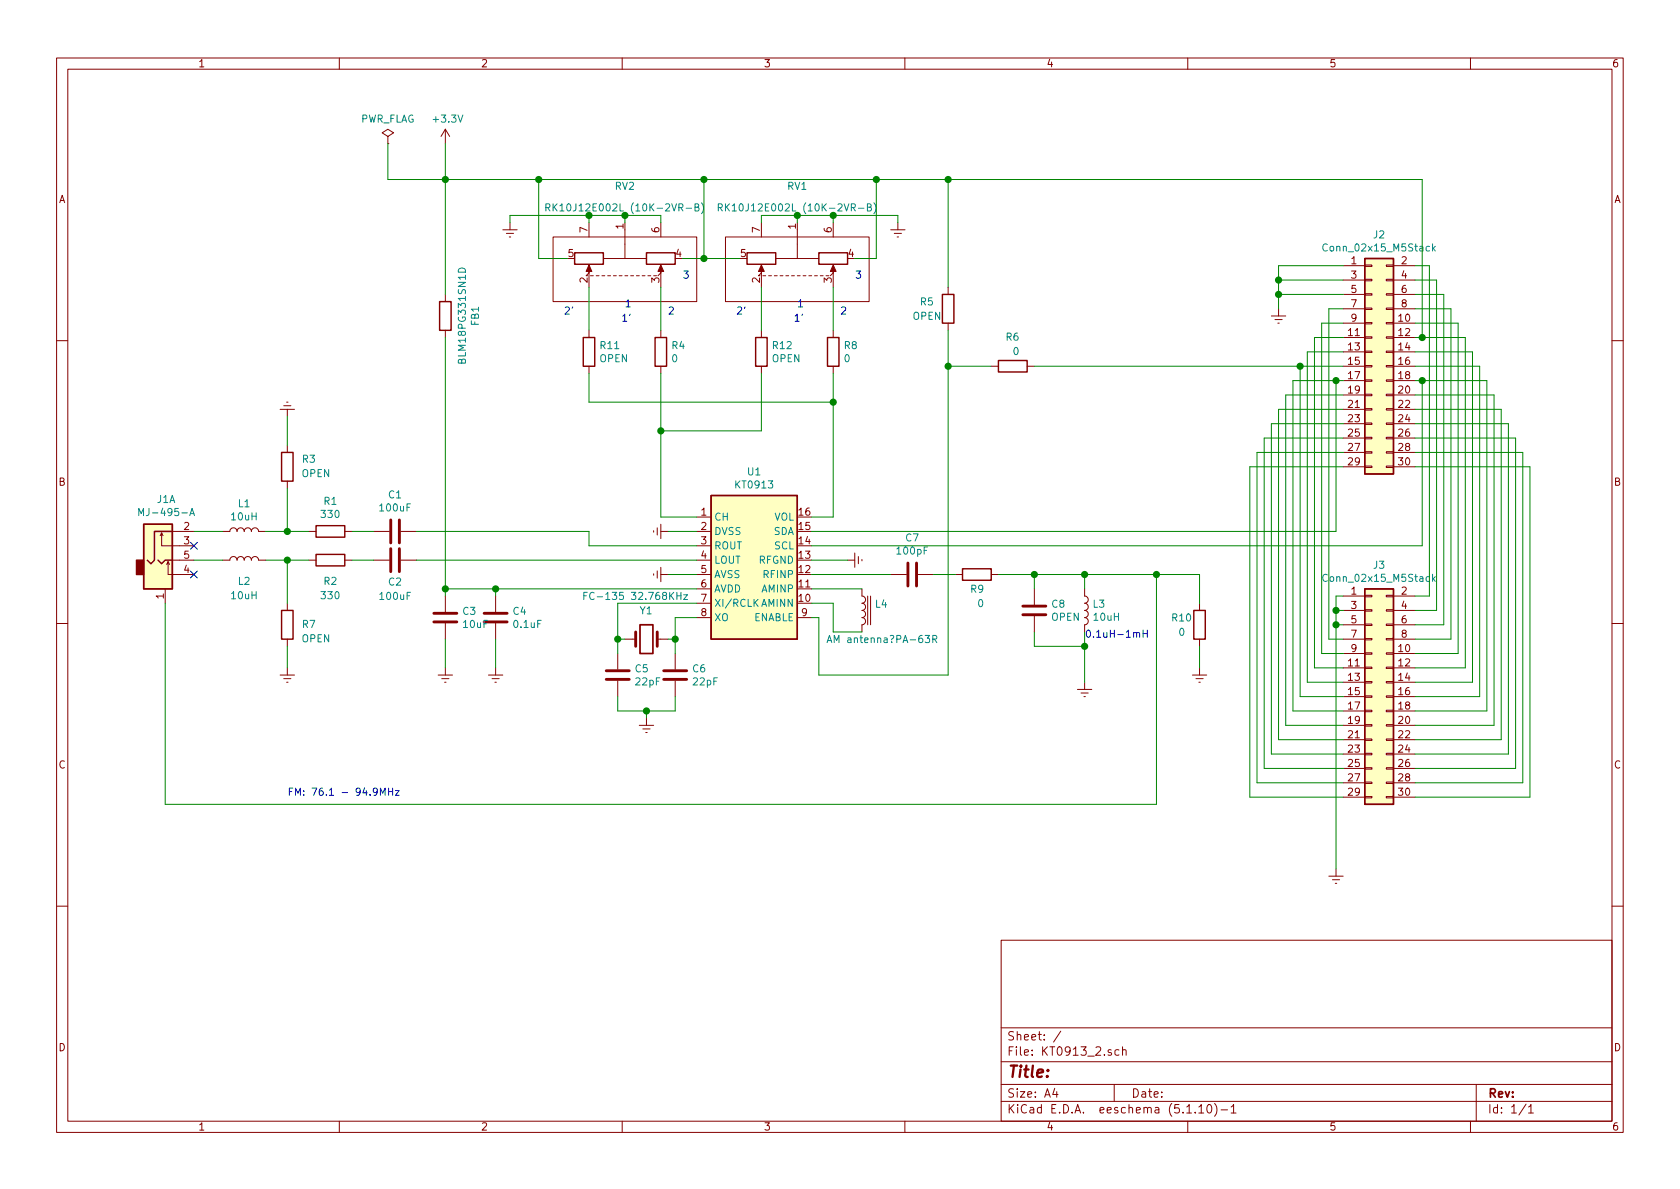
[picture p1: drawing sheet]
<svg xmlns="http://www.w3.org/2000/svg" width="297mm" height="210mm" viewBox="0 0 297 210" stroke-linecap="round" stroke-linejoin="round" font-family="sans-serif">
<g fill="none" stroke="#840000" stroke-width=".18">
<path d="M10 10.3h277v189.9h-277zM12 12.2h273v186.1h-273zM60 10.3v1.9M110 10.3v1.9M160 10.3v1.9M210 10.3v1.9M260 10.3v1.9M68.6 24.1l1-.6-1-.6-1 .6 1 .6v1.3M68.6 25.4h.1M78.7 22.9v2.5M78.7 22.9l-.7 1.2M78.7 22.9l.8 1.2"/>
<path d="M90.2 39.4v1.2M104.1 39.4v2.5M116.8 39.4v2.5M134.6 39.4v2.5M147.3 39.4v2.5M158.7 39.4v1.2M78.7 52.1v1.2M78.7 58.4v1.3M88.9 40.6h2.5M89.5 41.3h1.3M90 41.9h.3M97.8 41.9h25.4v11.4h-25.4z"/>
<path d="M104.1 48.3l-.5 .5h.3M104.1 47.2v3.6M104.1 58.4v1.3M104.4 48.8h.5M105.4 48.8h.5M106.4 48.8h.5M106.7 45.7h7.6M107.4 48.8h.5M108.5 48.8h.5M109.5 48.8h.5M110.5 48.8h.5M110.5 40.6v5.1"/>
<path d="M111.5 48.8h.5M112.5 48.8h.5M113.5 48.8h.5M114.6 48.8h.5M116.8 47.2v3.6M116.8 58.4v1.3M116.8 48.3l-.5 .5M128.3 41.9h25.4v11.4h-25.4zM134.6 48.3l-.5 .5h.3M134.6 47.2v3.6M134.6 58.4v1.3M134.9 48.8h.5"/>
<path d="M135.9 48.8h.5M136.9 48.8h.5M137.2 45.7h7.6M137.9 48.8h.5M138.9 48.8h.5M140 48.8h.5M141 48.8h.5M141 40.6v5.1M142 48.8h.5M143 48.8h.5M144 48.8h.5M145 48.8h.5"/>
<path d="M147.3 47.2v3.6M147.3 58.4v1.3M147.3 48.3l-.5 .5M157.5 40.6h2.5M158.1 41.3h1.3M158.6 41.9h.3M167.6 50.8v1.3M167.6 57.1v1.3M224.8 55.9h2.5M225.4 56.5h1.3M225.9 57.1h.3M226.1 54.6v1.3"/>
<path d="M237.5 57.1h3.8M237.5 47h3.8M237.5 59.7h3.8M237.5 49.5h3.8M237.5 52.1h3.8M237.5 54.6h3.8M241.3 59.6h1.3v.2h-1.3zM241.3 57h1.3v.3h-1.3zM241.3 54.5h1.3v.2h-1.3zM241.3 51.9h1.3v.3h-1.3zM241.3 49.4h1.3v.3h-1.3zM241.3 46.9h1.3v.2h-1.3z"/>
<path d="M245.1 59.6h1.3v.2h-1.3zM245.1 57h1.3v.3h-1.3zM245.1 54.5h1.3v.2h-1.3zM245.1 51.9h1.3v.3h-1.3zM245.1 49.4h1.3v.3h-1.3zM245.1 46.9h1.3v.2h-1.3zM246.4 57.1h3.8M246.4 47h3.8M246.4 59.7h3.8M246.4 49.5h3.8M246.4 52.1h3.8M246.4 54.6h3.8"/>
<path d="M10 60.2h2M49.5 72.4h2.6M50.2 71.7h1.2M50.7 71.1h.2M50.8 72.4v1.3M50.8 78.7v1.3M104.1 64.8v1.2M116.8 64.8v1.2M134.6 64.8v1.2M147.3 64.8v1.2M175.3 64.8h1.2M181.6 64.8h1.3"/>
<path d="M237.5 64.8h3.8M237.5 62.2h3.8M237.5 67.3h3.8M237.5 69.8h3.8M237.5 72.4h3.8M237.5 74.9h3.8M237.5 77.5h3.8M241.3 69.7h1.3v.3h-1.3zM241.3 72.3h1.3v.2h-1.3zM241.3 74.8h1.3v.3h-1.3zM241.3 77.3h1.3v.3h-1.3zM241.3 79.9h1.3v.2h-1.3z"/>
<path d="M241.3 67.2h1.3v.2h-1.3zM241.3 62.1h1.3v.3h-1.3zM241.3 64.6h1.3v.3h-1.3zM245.1 69.7h1.3v.3h-1.3zM245.1 72.3h1.3v.2h-1.3zM245.1 74.8h1.3v.3h-1.3zM245.1 77.3h1.3v.3h-1.3zM245.1 79.9h1.3v.2h-1.3zM245.1 67.2h1.3v.2h-1.3zM245.1 62.1h1.3v.3h-1.3zM245.1 64.6h1.3v.3h-1.3zM246.4 64.8h3.8"/>
<path d="M246.4 62.2h3.8M246.4 67.3h3.8M246.4 69.8h3.8M246.4 72.4h3.8M246.4 74.9h3.8M246.4 77.5h3.8M285 60.2h2M28.3 94.7l.3-.5v2.3h5.7M28.6 94.2l.2 .5M29.5 99.8l.2-.5v2.3h4.6M29.7 99.3l.3 .5M30.5 99.1h3.8"/>
<path d="M30.5 94h3.8M39.4 99.1h1.2a.63 .63 0 0 1 .7-.7 .63 .63 0 0 1 .6 .7 .63 .63 0 0 1 .6-.7 .63 .63 0 0 1 .7 .7 .63 .63 0 0 1 .6-.7 .63 .63 0 0 1 .6 .7 .63 .63 0 0 1 .7-.7 .63 .63 0 0 1 .6 .7h1.3M39.4 94h1.2a.63 .63 0 0 1 .7-.7 .63 .63 0 0 1 .6 .7 .63 .63 0 0 1 .6-.7 .63 .63 0 0 1 .7 .7 .63 .63 0 0 1 .6-.7 .63 .63 0 0 1 .6 .7 .63 .63 0 0 1 .7-.7 .63 .63 0 0 1 .6 .7h1.3M50.8 85.1v1.3M54.6 99.1h1.3M54.6 94h1.3M61 99.1h1.2M61 94h1.2M66 99.1h2.8M66 94h2.8M70.9 99.1h2.8M70.9 94h2.8"/>
<path d="M115.6 93.8v.3M116.2 93.3v1.3M116.8 92.7v2.5M116.8 94h1.3M123.2 99.1h2.5M123.2 94h2.5M123.2 96.5h2.5M123.2 91.4h2.5M149.9 99.1h1.2M151.1 97.8v2.5M151.8 98.4v1.3M152.4 98.9v.3"/>
<path d="M237.5 80h3.8M237.5 82.5h3.8M241.3 82.4h1.3v.3h-1.3zM245.1 82.4h1.3v.3h-1.3zM246.4 80h3.8M246.4 82.5h3.8M10 110.3h2M29.2 104.1v2.6M49.5 119.4h2.6M50.8 106.7v1.2M50.8 113v1.3M50.8 118.1v1.3"/>
<path d="M77.5 119.4h2.5M78.7 105.4v2.8M78.7 110.2v2.8M78.7 118.1v1.3M86.4 119.4h2.5M87.6 105.4v2.8M87.6 110.2v2.8M87.6 118.1v1.3M109.2 115.6v2.8M110.5 113h1.9M115.6 101.5v.2M116.2 113h1.9"/>
<path d="M116.2 101v1.2M116.8 100.3v2.6M116.8 101.6h1.3M119.4 115.6v2.8M123.2 101.6h2.5M123.2 104.1h2.5M123.2 106.7h2.5M123.2 109.2h2.5M141 109.2h2.5M152.4 104.1v1.3a.63 .63 0 0 1 .6 .6 .63 .63 0 0 1-.6 .7 .63 .63 0 0 1 .6 .6 .63 .63 0 0 1-.6 .6 .63 .63 0 0 1 .6 .7 .63 .63 0 0 1-.6 .6 .63 .63 0 0 1 .6 .6 .63 .63 0 0 1-.6 .7v1.3M153.4 105.4v5.1M153.9 105.4v5.1"/>
<path d="M157.5 101.6h2.8M162.3 101.6h2.8M168.9 101.6h1.3M175.3 101.6h1.2M182.9 104.1v2.8M182.9 109v2.8M191.8 104.1v1.3a.63 .63 0 0 1 .6 .6 .63 .63 0 0 1-.6 .7 .63 .63 0 0 1 .6 .6 .63 .63 0 0 1-.6 .6 .63 .63 0 0 1 .6 .7 .63 .63 0 0 1-.6 .6 .63 .63 0 0 1 .6 .6 .63 .63 0 0 1-.6 .7v1.3M210.8 119.4h2.6M212.1 106.7v1.2M212.1 113v1.3M212.1 118.1v1.3M237.5 105.4h3.8"/>
<path d="M237.5 115.6h3.8M237.5 118.1h3.8M237.5 107.9h3.8M237.5 110.5h3.8M237.5 113h3.8M241.3 118h1.3v.2h-1.3zM241.3 115.4h1.3v.3h-1.3zM241.3 112.9h1.3v.3h-1.3zM241.3 110.4h1.3v.2h-1.3zM241.3 107.8h1.3v.3h-1.3zM241.3 105.3h1.3v.2h-1.3zM245.1 118h1.3v.2h-1.3z"/>
<path d="M245.1 115.4h1.3v.3h-1.3zM245.1 112.9h1.3v.3h-1.3zM245.1 110.4h1.3v.2h-1.3zM245.1 107.8h1.3v.3h-1.3zM245.1 105.3h1.3v.2h-1.3zM246.4 105.4h3.8M246.4 115.6h3.8M246.4 118.1h3.8M246.4 107.9h3.8M246.4 110.5h3.8M246.4 113h3.8M285 110.3h2"/>
<path d="M50.2 120h1.2M50.7 120.6h.2M78.1 120h1.3M78.6 120.6h.3M87 120h1.3M87.5 120.6h.3M109.2 120.4v2.8M113 128.3h2.6M113.7 128.9h1.2M114.2 129.5h.2M114.3 127v1.3M119.4 120.4v2.8"/>
<path d="M190.5 121.9h2.5M191.1 122.5h1.3M191.6 123.2h.3M191.8 120.6v1.3M211.5 120h1.2M212 120.6h.2M237.5 120.6h3.8M237.5 123.2h3.8M237.5 125.7h3.8M237.5 128.3h3.8M237.5 130.8h3.8M237.5 133.3h3.8"/>
<path d="M237.5 135.9h3.8M237.5 138.4h3.8M241.3 128.1h1.3v.3h-1.3zM241.3 130.7h1.3v.2h-1.3zM241.3 133.2h1.3v.3h-1.3zM241.3 135.8h1.3v.2h-1.3zM241.3 138.3h1.3v.3h-1.3zM241.3 125.6h1.3v.3h-1.3zM241.3 120.5h1.3v.3h-1.3zM241.3 123.1h1.3v.2h-1.3zM245.1 128.1h1.3v.3h-1.3zM245.1 130.7h1.3v.2h-1.3z"/>
<path d="M245.1 133.2h1.3v.3h-1.3zM245.1 135.8h1.3v.2h-1.3zM245.1 138.3h1.3v.3h-1.3zM245.1 125.6h1.3v.3h-1.3zM245.1 120.5h1.3v.3h-1.3zM245.1 123.1h1.3v.2h-1.3zM246.4 120.6h3.8M246.4 123.2h3.8M246.4 125.7h3.8M246.4 128.3h3.8M246.4 130.8h3.8M246.4 133.3h3.8"/>
<path d="M246.4 135.9h3.8M246.4 138.4h3.8M234.9 154.9h2.6M235.6 155.6h1.3M236.1 156.2h.2M236.2 153.7v1.2M237.5 141h3.8M241.3 140.8h1.3v.3h-1.3zM245.1 140.8h1.3v.3h-1.3zM246.4 141h3.8M10 160.2h2M177 166.3h108v32h-108z"/>
<path d="M285 160.2h2M60 198.3v1.9M110 198.3v1.9M160 198.3v1.9M177 194.8h108M177 191.8h108M177 187.8h108M177 181.8h108M186.5 192.5l-.4 1h1M186.8 193v1M187.6 182.3l-1.3 2M197 191.8v3"/>
<path d="M197.8 185.7l-.4-.1-.3 .3 .1 .6 .2 .1 .4-.1M198.5 185.7l.2-.1 .4 .1v.9M198.5 185.1v1.5M210 198.3v1.9M211.3 196.7v.1M212 195.8l.4-.5v1.5M212 196.8h.8M213.5 195.5l.2-.2a.81 .81 0 0 1 .6 .6 .81 .81 0 0 1-.3 .8l-.1 .1a.79 .79 0 0 1-.4-1.3zM214.8 195.1a1.79 1.79 0 0 1 0 2.3M215.9 196.3h1.1M217.7 195.8l.4-.5v1.5M217.7 196.8h.8"/>
<path d="M260 198.3v1.9M261 191.8v6.5M269.8 195.2l-1.2 2M270.3 195.8l.4-.5v1.5M270.3 196.8h.8"/>
</g>
<g fill="none" stroke="#840000" stroke-width=".51">
<path d="M69.1 91.9v4.1M69.1 97v4.1M70.6 91.9v4.1M70.6 97v4.1M160.5 99.6v4M162.1 99.6v4M76.7 110h4.1M76.7 108.5h4.1M85.6 110h4.1M85.6 108.5h4.1M107.2 118.6h4.1M112.4 111.8v2.5"/>
<path d="M116.2 111.8v2.5M117.3 118.6h4.1M180.8 108.7h4.1M180.8 107.2h4.1M107.2 120.1h4.1M117.3 120.1h4.1"/>
</g>
<g fill="none" stroke="#840000" stroke-width=".25">
<path d="M77.7 53.3h2.1v5.1h-2.1zM101.6 44.7h5.1v2h-5.1zM103.1 59.7h2.1v5.1h-2.1zM114.3 44.7h5.1v2h-5.1zM115.8 59.7h2.1v5.1h-2.1zM132.1 44.7h5.1v2h-5.1zM133.6 59.7h2v5.1h-2zM144.8 44.7h5.1v2h-5.1zM146.3 59.7h2v5.1h-2zM166.6 52.1h2.1v5h-2.1zM241.3 45.7h5.1v38.1h-5.1zM176.5 63.7h5.1v2.1h-5.1z"/>
<path d="M25.4 92.7h5.1v11.4h-5.1zM27.9 99.1l.7 .6 .6-.6h1.3M30.5 94h-3.2v5.1l-.6 .6-.7-.6M49.8 80h2v5.1h-2zM55.9 98h5.1v2.1h-5.1zM55.9 93h5.1v2h-5.1zM125.7 87.6h15.3v25.4h-15.3zM49.8 107.9h2v5.1h-2zM170.2 100.6h5.1v2h-5.1zM211.1 107.9h2v5.1h-2zM241.3 104.1h5.1v38.1h-5.1z"/>
</g>
<g fill="#ffffc2" stroke="#ffffc2" stroke-width=".18">
<path d="M241.3 104.1h5.1v38.1h-5.1z"/>
<path d="M25.4 92.7h5.1v11.4h-5.1z"/>
<path d="M125.7 87.6h15.3v25.4h-15.3z"/>
<path d="M241.3 45.7h5.1v38.1h-5.1z"/>
</g>
<g fill="none" stroke="#008484" stroke-width=".18">
<path d="M96.5 36.7l.6-.1 .1-.4-.2-.2h-.5v1.3M96.8 36.7l.4 .6M97.8 36v1.3M98 36.6l.5 .7M98.5 36l-.7 .8M121.3 36.8h1M122.9 36.6h.5l.1-.2v-.2l-.6-.2v1.3h.5l.1-.1 .1-.3-.3-.3M124 35.9a1.47 1.47 0 0 1 0 1.9M127 36.7l.7-.1v-.4l-.2-.2h-.5v1.3M127.3 36.7l.4 .6M128.3 36v1.3M128.4 36.6l.6 .7"/>
<path d="M129 36l-.7 .8M151.8 36.8h1M153.4 36.6h.5l.1-.2v-.2l-.6-.2v1.3h.4l.2-.1 .1-.3-.3-.3M154.5 35.9a1.47 1.47 0 0 1 0 1.9M81.2 47.5a.67 .67 0 0 1 .8-.1 .67 .67 0 0 1 .3 .7h-1.3zM234.7 43.3a.6 .6 0 0 0-.9 .4 .6 .6 0 0 0 .6 .7l.3-.1M253.3 43.1v1.3M253.4 43.9l.4 .5M253.8 43.6l-.5 .4M24.5 91.2v-1.3l.5 .9 .4-.9v1.3M33.6 91.2l.4-1.3 .4 1.3M33.7 90.8h.6"/>
<path d="M103.2 105.4h.5M103.8 104.7h-.6v1.3M120.9 105.2h.7l-.7 .8h.7M133.5 106.5l.5 .7M134 106l-.7 .7M146.2 113.6l.5-1.2 .4 1.2M146.4 113.3h.6M163.6 112.4h.8l-.4 .4 .3 .2v.6h-.5l-.2-.1M164.9 113h.6l.1-.5-.2-.1h-.5v1.2M165.2 113l.4 .6M234.7 101.7a.6 .6 0 0 0-.9 .4 .6 .6 0 0 0 .6 .7l.3-.1M253.3 101.5v1.3"/>
<path d="M253.4 102.3l.4 .5M253.8 102l-.5 .5"/>
</g>
<path d="M24.1 99.1h1.3v2.5h-1.3z" fill="#840000" stroke="#840000" stroke-width=".25"/>
<g fill="#840000" stroke="#840000" stroke-width=".18">
<path d="M116.8 46.9l.5 1.1h-1z"/>
<path d="M104.1 46.9l.5 1.1h-1z"/>
<path d="M147.3 46.9l.5 1.1h-1z"/>
<path d="M134.6 46.9l.5 1.1h-1z"/>
</g>
<path d="M113.2 110.5h2.2v5.1h-2.2z" fill="none" stroke="#840000" stroke-width=".3"/>
<g fill="none" stroke="#008400" stroke-width=".18">
<path d="M68.6 25.4v6.3h182.9v28M78.7 25.4v26.7M90.2 39.4v-1.3h26.6v1.3M95.2 31.7v14h5.1M104.1 38.1v1.3M110.5 38.1v1.3M124.5 31.7v14M134.6 39.4v-1.3h24.1v1.3M141 38.1v1.3M147.3 38.1v1.3M154.9 31.7v14h-3.8M167.6 31.7v19.1"/>
<path d="M78.7 59.7v45.7M104.1 50.8v7.6M116.8 50.8v7.6M120.6 45.7h10.2M134.6 50.8v7.6M147.3 50.8v7.6M167.6 58.4v61h-22.8v-10.2h-1.3M226.1 52.1h11.4M226.1 49.5h11.4M237.5 57.1h-3.8v58.5h3.8M237.5 59.7h-5.1v58.4h5.1M237.5 54.6h-2.6v58.4h2.6"/>
<path d="M237.5 47h-11.4v7.6M250.2 47h2.5v58.4h-2.5M250.2 49.5h3.8v58.4h-3.8M250.2 52.1h5.1v58.4h-5.1M250.2 57.1h7.6v58.5h-7.6M250.2 59.7h8.9v58.4h-8.9M250.2 54.6h6.3v58.4h-6.3M50.8 73.7v5M104.1 66v5.1h43.2M116.8 66v25.4h6.4M134.6 66v10.2h-17.8M147.3 66v25.4h-3.8"/>
<path d="M167.6 64.8h7.7M182.9 64.8h54.6M229.9 64.8v58.4h7.6M236.2 67.3v26.7h-92.7M237.5 62.2h-6.4v58.4h6.4M237.5 67.3h-8.9v58.4h8.9M237.5 69.8h-10.2v58.5h10.2M237.5 77.5h-14v58.4h14M237.5 74.9h-12.7v58.4h12.7M237.5 72.4h-11.4v58.4h11.4M250.2 64.8h11.4v58.4h-11.4M250.2 62.2h10.1v58.4h-10.1"/>
<path d="M250.2 67.3h12.7v58.4h-12.7M250.2 69.8h14v58.5h-14M250.2 77.5h17.8v58.4h-17.8M250.2 74.9h16.5v58.4h-16.5M250.2 72.4h15.2v58.4h-15.2M251.5 67.3v29.2h-108M34.3 94h5.1M34.3 99.1h5.1M47 94h7.6M47 99.1h7.6M50.8 86.4v7.6M50.8 99.1v7.6"/>
<path d="M62.2 94h3.8M62.2 99.1h3.8M73.7 94h30.4v2.5h19.1M73.7 99.1h49.5M118.1 94h5.1M143.5 99.1h6.4M237.5 80h-15.3v58.4h15.3M237.5 82.5h-16.5v58.5h16.5M250.2 80h19v58.4h-19M250.2 82.5h20.3v58.5h-20.3M50.8 114.3v3.8M78.7 113v5.1"/>
<path d="M78.7 104.1h44.5M87.6 104.1v1.3M87.6 113v5.1M109.2 113h1.3M118.1 113h1.3M118.1 101.6h5.1M123.2 106.7h-14v8.9M123.2 109.2h-3.8v6.4M143.5 101.6h14M143.5 106.7h3.8v5.1h5.1M143.5 104.1h8.9M165.1 101.6h3.8"/>
<path d="M176.5 101.6h35.6v5.1M182.9 101.6v2.5M182.9 111.8v2.5h8.9M191.8 101.6v2.5M191.8 111.8v8.8M204.5 101.6v40.6h-175.3v-35.5M212.1 114.3v3.8M236.2 107.9h1.3M236.2 110.5h1.3M237.5 105.4h-1.3v48.3M109.2 123.2v2.5h10.2v-2.5M114.3 125.7v1.3"/>
</g>
<path d="M201 112l.1-.1h.3l.1 .8M202.1 111.4v1.3M202.1 112h.7M202.8 111.4v1.3M68.7 139.4v1.2M68.7 140h.7M69.4 139.4v1.2M69.9 139.8h.7l-.7 .8h.7M67.3 140.6v-1.2l.4 .9 .4-.9v1.2" fill="none" stroke="#0000c2" stroke-width=".18"/>
<g fill="#008400" stroke="#008400" stroke-width=".25">
<circle cx="229.9" cy="64.8" r=".51"/>
<circle cx="109.2" cy="113" r=".51"/>
<circle cx="141" cy="38.1" r=".51"/>
<circle cx="116.8" cy="76.2" r=".51"/>
<circle cx="110.5" cy="38.1" r=".51"/>
<circle cx="147.3" cy="38.1" r=".51"/>
<circle cx="251.5" cy="67.3" r=".51"/>
<circle cx="87.6" cy="104.1" r=".51"/>
<circle cx="251.5" cy="59.7" r=".51"/>
<circle cx="167.6" cy="64.8" r=".51"/>
<circle cx="226.1" cy="49.5" r=".51"/>
<circle cx="226.1" cy="52.1" r=".51"/>
<circle cx="236.2" cy="110.5" r=".51"/>
<circle cx="50.8" cy="94" r=".51"/>
<circle cx="50.8" cy="99.1" r=".51"/>
<circle cx="236.2" cy="107.9" r=".51"/>
<circle cx="78.7" cy="104.1" r=".51"/>
<circle cx="78.7" cy="31.7" r=".51"/>
<circle cx="191.8" cy="114.3" r=".51"/>
<circle cx="147.3" cy="71.1" r=".51"/>
<circle cx="104.1" cy="38.1" r=".51"/>
<circle cx="167.6" cy="31.7" r=".51"/>
<circle cx="114.3" cy="125.7" r=".51"/>
<circle cx="119.4" cy="113" r=".51"/>
<circle cx="204.5" cy="101.6" r=".51"/>
<circle cx="182.9" cy="101.6" r=".51"/>
<circle cx="191.8" cy="101.6" r=".51"/>
<circle cx="124.5" cy="45.7" r=".51"/>
<circle cx="154.9" cy="31.7" r=".51"/>
<circle cx="95.3" cy="31.7" r=".51"/>
<circle cx="124.5" cy="31.7" r=".51"/>
<circle cx="236.2" cy="67.3" r=".51"/>
</g>
<path d="M33.7 95.9l1.2 1.2M34.9 95.9l-1.2 1.2M33.7 101l1.2 1.2M34.9 101l-1.2 1.2" fill="none" stroke="#000084" stroke-width=".18"/>
<text font-size="2.8" fill="#840000" x="178" y="190.5">Title:</text>
<g font-size="2.1" fill="#840000">
<text x="178" y="184">Sheet: /</text>
<text x="178" y="186.7">File: KT0913_2.sch</text>
<text x="178" y="196.9">KiCad E.D.A. eeschema (5.1.10)-1</text>
<text x="178" y="194.1">Size: A4</text>
<text x="200" y="194.1">Date:</text>
<text x="263" y="194.1">Rev:</text>
<text x="263" y="196.9">Id: 1/1</text>
</g>
<g font-size="1.8" fill="#840000">
<text x="35" y="11.9">1</text>
<text x="85" y="11.9">2</text>
<text x="135" y="11.9">3</text>
<text x="185" y="11.9">4</text>
<text x="235" y="11.9">5</text>
<text x="285" y="11.9">6</text>
<text x="10.4" y="35.9">A</text>
<text x="285.4" y="35.9">A</text>
<text x="103.9" y="41.1" transform="rotate(-90 103.9 41.1)">7</text>
<text x="110.2" y="40.5" transform="rotate(-90 110.2 40.5)">1</text>
<text x="116.6" y="41.1" transform="rotate(-90 116.6 41.1)">6</text>
<text x="134.4" y="41.1" transform="rotate(-90 134.4 41.1)">7</text>
<text x="140.7" y="40.5" transform="rotate(-90 140.7 40.5)">1</text>
<text x="147.1" y="41.1" transform="rotate(-90 147.1 41.1)">6</text>
<text x="100.5" y="45.5">5</text>
<text x="119.5" y="45.5">4</text>
<text x="131" y="45.5">5</text>
<text x="150" y="45.5">4</text>
<text x="238.9" y="46.7">1</text>
<text x="247.8" y="46.7">2</text>
<text x="103.9" y="50" transform="rotate(-90 103.9 50)">2</text>
<text x="116.6" y="50" transform="rotate(-90 116.6 50)">3</text>
<text x="134.4" y="50" transform="rotate(-90 134.4 50)">2</text>
<text x="147.1" y="50" transform="rotate(-90 147.1 50)">3</text>
<text x="238.9" y="49.3">3</text>
<text x="238.9" y="51.8">5</text>
<text x="247.8" y="49.3">4</text>
<text x="247.8" y="51.8">6</text>
<text x="238.4" y="59.4">11</text>
<text x="238.9" y="54.4">7</text>
<text x="238.9" y="56.9">9</text>
<text x="247.3" y="56.9">10</text>
<text x="247.3" y="59.4">12</text>
<text x="247.8" y="54.4">8</text>
<text x="238.4" y="62">13</text>
<text x="238.4" y="64.5">15</text>
<text x="247.3" y="62">14</text>
<text x="247.3" y="64.5">16</text>
<text x="238.4" y="67.1">17</text>
<text x="238.4" y="69.6">19</text>
<text x="247.3" y="67.1">18</text>
<text x="247.3" y="69.6">20</text>
<text x="238.4" y="72.1">21</text>
<text x="238.4" y="74.7">23</text>
<text x="238.4" y="77.2">25</text>
<text x="247.3" y="72.1">22</text>
<text x="247.3" y="74.7">24</text>
<text x="247.3" y="77.2">26</text>
<text x="238.4" y="79.8">27</text>
<text x="238.4" y="82.3">29</text>
<text x="247.3" y="79.8">28</text>
<text x="247.3" y="82.3">30</text>
<text x="10.4" y="85.9">B</text>
<text x="285.4" y="85.9">B</text>
<text x="32.5" y="93.7">2</text>
<text x="124" y="91.2">1</text>
<text x="124" y="93.7">2</text>
<text x="141.3" y="93.7">15</text>
<text x="141.3" y="91.2">16</text>
<text x="32.5" y="96.3">3</text>
<text x="32.5" y="101.3">4</text>
<text x="32.5" y="98.8">5</text>
<text x="124" y="96.3">3</text>
<text x="124" y="98.8">4</text>
<text x="124" y="101.3">5</text>
<text x="141.3" y="101.3">12</text>
<text x="141.3" y="98.8">13</text>
<text x="141.3" y="96.3">14</text>
<text x="29" y="105.9" transform="rotate(-90 29 105.9)">1</text>
<text x="124" y="103.9">6</text>
<text x="124" y="106.4">7</text>
<text x="141.3" y="106.4">10</text>
<text x="141.3" y="103.9">11</text>
<text x="238.9" y="105.2">1</text>
<text x="238.9" y="107.7">3</text>
<text x="247.8" y="105.2">2</text>
<text x="247.8" y="107.7">4</text>
<text x="124" y="109">8</text>
<text x="141.8" y="109">9</text>
<text x="238.9" y="110.2">5</text>
<text x="238.9" y="112.8">7</text>
<text x="247.8" y="110.2">6</text>
<text x="247.8" y="112.8">8</text>
<text x="238.4" y="117.9">11</text>
<text x="238.9" y="115.3">9</text>
<text x="247.3" y="115.3">10</text>
<text x="247.3" y="117.9">12</text>
<text x="238.4" y="120.4">13</text>
<text x="238.4" y="122.9">15</text>
<text x="238.4" y="125.5">17</text>
<text x="247.3" y="120.4">14</text>
<text x="247.3" y="122.9">16</text>
<text x="247.3" y="125.5">18</text>
<text x="238.4" y="128">19</text>
<text x="238.4" y="130.6">21</text>
<text x="247.3" y="128">20</text>
<text x="247.3" y="130.6">22</text>
<text x="10.4" y="135.9">C</text>
<text x="238.4" y="133.1">23</text>
<text x="238.4" y="135.6">25</text>
<text x="247.3" y="133.1">24</text>
<text x="247.3" y="135.6">26</text>
<text x="285.4" y="135.9">C</text>
<text x="238.4" y="138.2">27</text>
<text x="238.4" y="140.7">29</text>
<text x="247.3" y="138.2">28</text>
<text x="247.3" y="140.7">30</text>
<text x="10.4" y="185.9">D</text>
<text x="285.4" y="185.9">D</text>
<text x="35" y="199.9">1</text>
<text x="85" y="199.9">2</text>
<text x="135" y="199.9">3</text>
<text x="185" y="199.9">4</text>
<text x="235" y="199.9">5</text>
<text x="285" y="199.9">6</text>
</g>
<g font-size="1.8" fill="#008484">
<text x="63.6" y="21.7">PWR_FLAG</text>
<text x="76.8" y="21.7">+3.3V</text>
<text x="108.8" y="33.6">RV2</text>
<text x="139.3" y="33.6">RV1</text>
<text x="98.7" y="37.4">RK10J12E002L (10K-2VR-B)</text>
<text x="129.2" y="37.4">RK10J12E002L (10K-2VR-B)</text>
<text x="234.6" y="44.5">Conn_02x15_M5Stack</text>
<text x="242.9" y="42.2">J2</text>
<text x="84.7" y="57.6" transform="rotate(-90 84.7 57.6)">FB1</text>
<text x="161.4" y="56.6">OPEN</text>
<text x="162.8" y="54">R5</text>
<text x="82.4" y="63.8" transform="rotate(-90 82.4 63.8)">BLM18PG331SN1D</text>
<text x="106" y="64.1">OPEN</text>
<text x="106.2" y="61.7">R11</text>
<text x="118.8" y="61.7">R4</text>
<text x="118.8" y="64.1">0</text>
<text x="136.5" y="64.1">OPEN</text>
<text x="136.7" y="61.7">R12</text>
<text x="149.3" y="61.7">R8</text>
<text x="149.3" y="64.1">0</text>
<text x="177.9" y="60.2">R6</text>
<text x="179.2" y="62.8">0</text>
<text x="53.5" y="81.8">R3</text>
<text x="27.8" y="88.9">J1A</text>
<text x="42.2" y="89.7">L1</text>
<text x="53.4" y="84.4">OPEN</text>
<text x="57.3" y="89.3">R1</text>
<text x="68.7" y="88.1">C1</text>
<text x="130.2" y="86.4">KT0913</text>
<text x="132.2" y="84.1">U1</text>
<text x="25.5" y="91.3">MJ-495-A</text>
<text x="41" y="92">10uH</text>
<text x="56.9" y="91.6">330</text>
<text x="67.3" y="90.4">100uF</text>
<text x="126.2" y="92.1">CH</text>
<text x="126.2" y="94.6">DVSS</text>
<text x="136.7" y="94.6">SDA</text>
<text x="136.8" y="92.1">VOL</text>
<text x="160.2" y="95.8">C7</text>
<text x="126.2" y="97.1">ROUT</text>
<text x="126.2" y="99.7">LOUT</text>
<text x="134.2" y="99.7">RFGND</text>
<text x="136.9" y="97.1">SCL</text>
<text x="158.7" y="98.1">100pF</text>
<text x="242.9" y="100.6">J3</text>
<text x="41" y="106">10uH</text>
<text x="42.2" y="103.4">L2</text>
<text x="56.9" y="106">330</text>
<text x="57.3" y="103.4">R2</text>
<text x="67.3" y="106.1">100uF</text>
<text x="68.7" y="103.6">C2</text>
<text x="104.7" y="106.1">FC-135 32.768KHz</text>
<text x="126.2" y="102.2">AVSS</text>
<text x="126.2" y="104.8">AVDD</text>
<text x="126.2" y="107.3">XI/RCLK</text>
<text x="134.7" y="107.3">AMINN</text>
<text x="134.8" y="104.8">AMINP</text>
<text x="135.2" y="102.2">RFINP</text>
<text x="154.8" y="107.5">L4</text>
<text x="171.7" y="104.8">R9</text>
<text x="172.9" y="107.4">0</text>
<text x="186" y="107.5">C8</text>
<text x="193.3" y="107.5">L3</text>
<text x="234.6" y="102.9">Conn_02x15_M5Stack</text>
<text x="53.4" y="113.6">OPEN</text>
<text x="53.5" y="111">R7</text>
<text x="81.9" y="108.7">C3</text>
<text x="82" y="111">10uF</text>
<text x="90.8" y="108.7">C4</text>
<text x="90.9" y="111">0.1uF</text>
<text x="113.2" y="108.6">Y1</text>
<text x="126.2" y="109.8">XO</text>
<text x="133.2" y="109.8">ENABLE</text>
<text x="147.9" y="113.7">AM antennaPA-63R</text>
<text x="185.9" y="109.8">OPEN</text>
<text x="193.5" y="109.8">10uH</text>
<text x="207.3" y="109.9">R10</text>
<text x="208.5" y="112.4">0</text>
<text x="112.3" y="118.9">C5</text>
<text x="122.5" y="118.9">C6</text>
<text x="112.5" y="121.2">22pF</text>
<text x="122.6" y="121.2">22pF</text>
</g>
<g font-size="1.8" fill="#0000c2">
<text x="120.6" y="49.3">3</text>
<text x="151.1" y="49.3">3</text>
<text x="100.2" y="55.6">2'</text>
<text x="110.4" y="56.9">1'</text>
<text x="110.8" y="54.4">1</text>
<text x="118.4" y="55.6">2</text>
<text x="130.7" y="55.6">2'</text>
<text x="140.8" y="56.9">1'</text>
<text x="141.2" y="54.4">1</text>
<text x="148.9" y="55.6">2</text>
<text x="191.8" y="112.8">0.1uH-1mH</text>
<text x="50.8" y="140.7">FM: 76.1 - 94.9MHz</text>
</g>
</svg>
